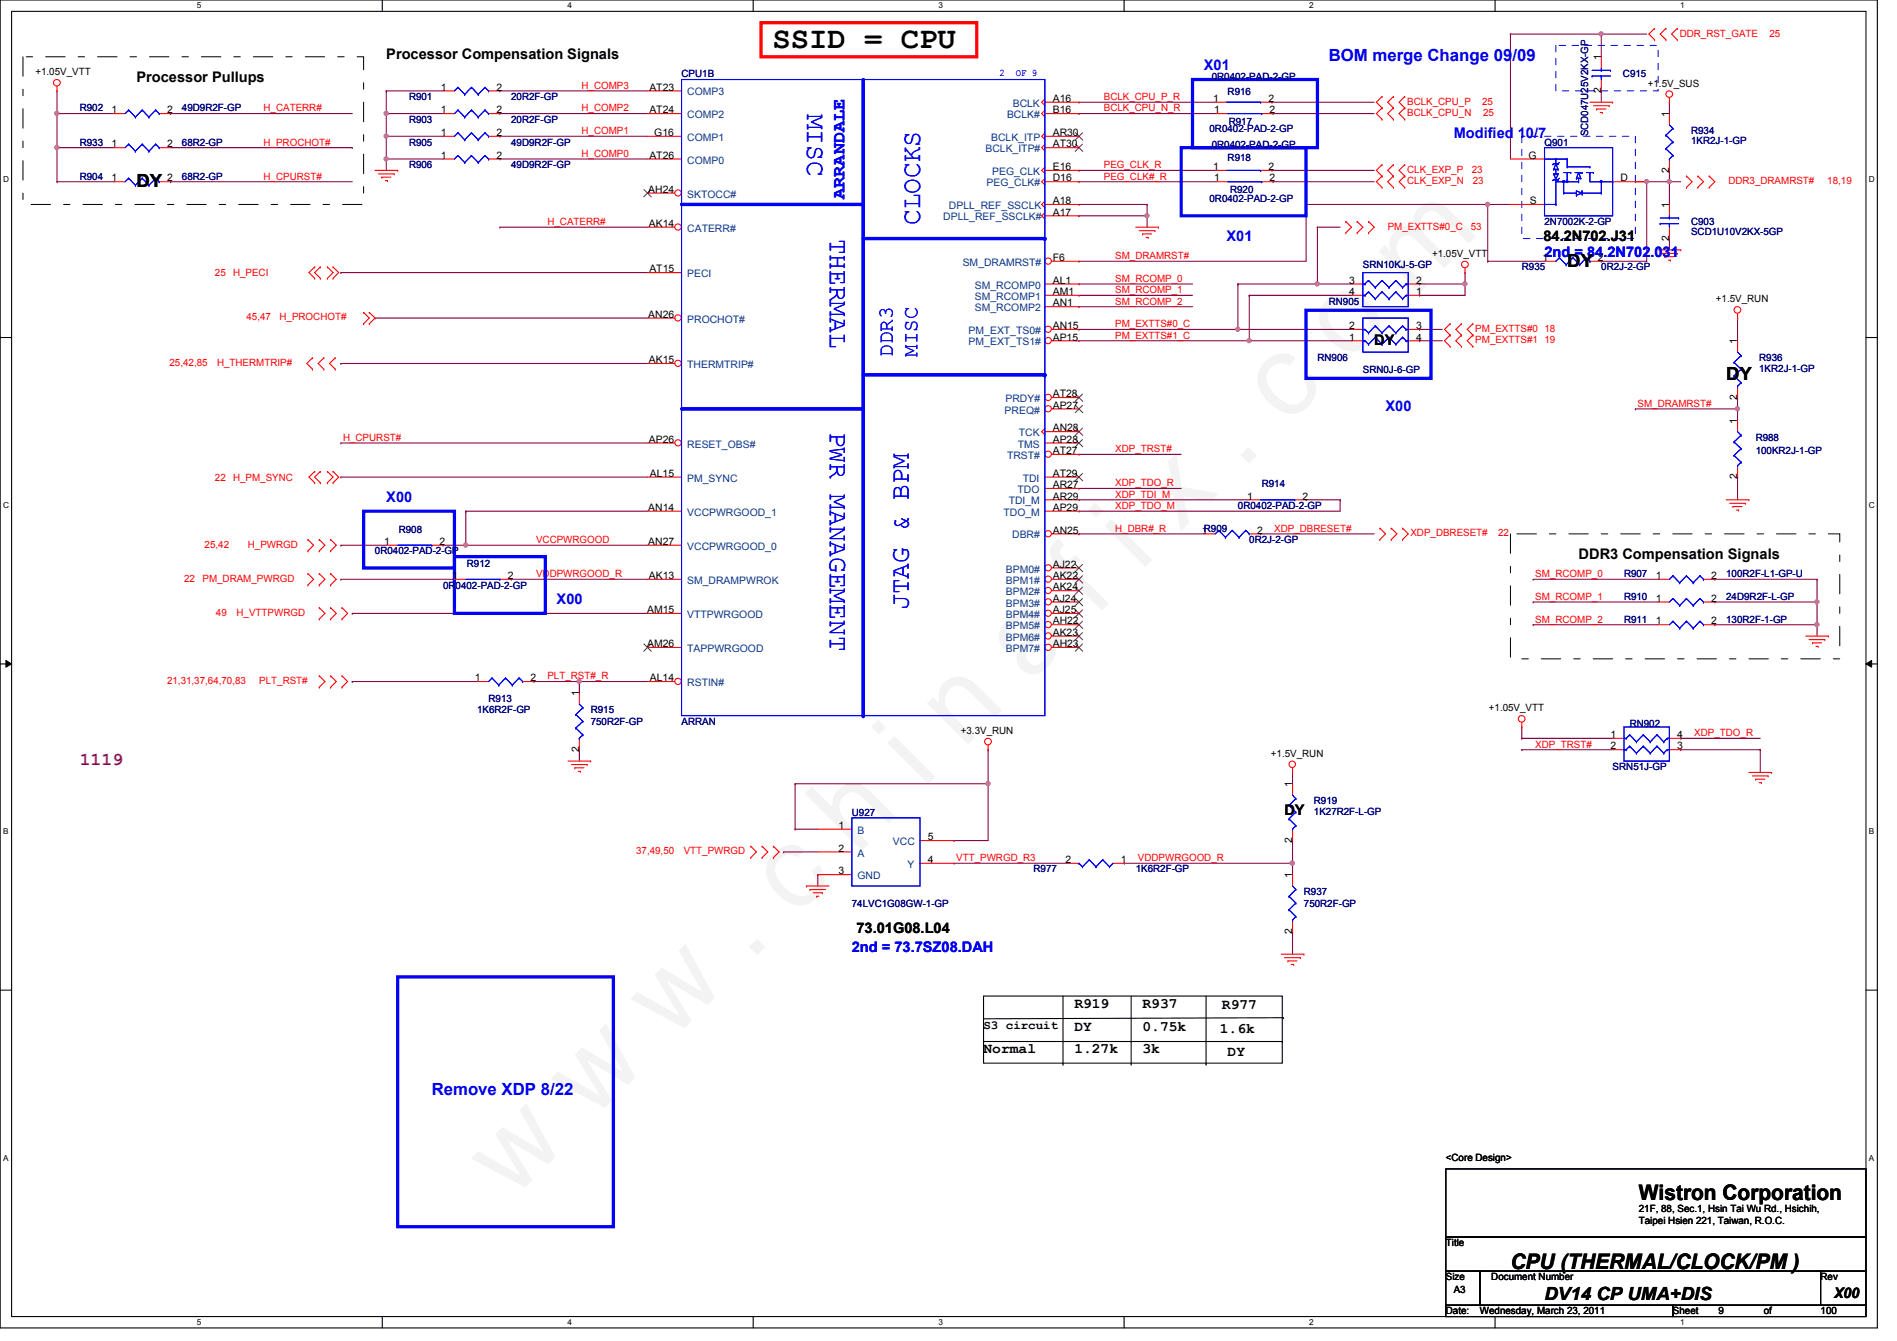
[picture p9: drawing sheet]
<svg xmlns="http://www.w3.org/2000/svg" width="297mm" height="210mm" viewBox="0 0 297 210" stroke-linecap="round" stroke-linejoin="round" font-family="sans-serif">
<path d="M0 0h294v207.9h-294zM1.8 1.8h290.4v204.3h-290.4z" fill="none" stroke="#000" stroke-width=".17"/>
<g fill="#fff">
<path d="M30.8 .2h.7v1.4h-.7z"/>
<path d="M30.8 206.2h.7v1.4h-.7z"/>
</g>
<path d="M59.9 0v1.8M59.9 206.1v1.8" fill="none" stroke="#000" stroke-width=".17"/>
<g fill="#fff">
<path d="M88.9 .2h.6v1.4h-.6z"/>
<path d="M88.9 206.2h.6v1.4h-.6z"/>
</g>
<path d="M117.9 0v1.8M117.9 206.1v1.8" fill="none" stroke="#000" stroke-width=".17"/>
<g fill="#fff">
<path d="M146.9 .2h.7v1.4h-.7z"/>
<path d="M146.9 206.2h.7v1.4h-.7z"/>
</g>
<path d="M176 0v1.8M176 206.1v1.8" fill="none" stroke="#000" stroke-width=".17"/>
<g fill="#fff">
<path d="M205 .2h.7v1.4h-.7z"/>
<path d="M205 206.2h.7v1.4h-.7z"/>
</g>
<path d="M234.1 0v1.8M234.1 206.1v1.8" fill="none" stroke="#000" stroke-width=".17"/>
<g fill="#fff">
<path d="M263.1 .2h.7v1.4h-.7z"/>
<path d="M263.1 206.2h.7v1.4h-.7z"/>
<path d="M.5 27.3h.9v1.4h-.9z"/>
<path d="M292.6 27.3h.9v1.4h-.9z"/>
<path d="M.5 78.4h.9v1.4h-.9z"/>
<path d="M292.6 78.4h.9v1.4h-.9z"/>
</g>
<path d="M0 52.8h1.8M292.2 52.8h1.8" fill="none" stroke="#000" stroke-width=".17"/>
<g fill="#fff">
<path d="M.5 129.5h.8v1.4h-.8z"/>
<path d="M292.6 129.5h.9v1.4h-.9z"/>
</g>
<path d="M0 103.9h1.8M292.2 103.9h1.8" fill="none" stroke="#000" stroke-width=".17"/>
<path d="M.9 103.4l.9 .5-.9 .5zM292.2 103.9l.9-.5v1z" fill="#000"/>
<path d="M.9 103.4l.9 .5-.9 .5zM292.2 103.9l.9-.5v1z" fill="none" stroke="#000" stroke-width=".16"/>
<g fill="#fff">
<path d="M.5 180.5h.8v1.4h-.8z"/>
<path d="M292.6 180.5h.9v1.4h-.9z"/>
</g>
<path d="M0 155h1.8M292.2 155h1.8" fill="none" stroke="#000" stroke-width=".17"/>
<g fill="none" stroke="#800040" stroke-width=".17">
<path d="M60.5 14.2h.1M60.5 17.8h.1M60.5 17.8h8.9M60.5 14.2h8.9M60.5 14.2v7.1M78.3 14.2h.1M78.3 17.8h.1M78.3 17.8h23.1M78.3 14.2h23.1M168.9 16h.1M168.9 16h21.4M199.2 16h.1"/>
<path d="M199.2 16h16M199.3 17.8h.1M199.3 17.8h15.9M78.3 21.3h.1M78.3 21.3h23.1M53.4 56.9h.1M53.4 42.7h.1M53.4 56.9h48M53.4 42.7h48M53.4 74.7h.1M53.4 74.7h48M53.4 90.7h.1"/>
<path d="M53.4 90.7h17.8M72.9 80h28.5"/>
</g>
<circle cx="60.5" cy="17.8" r=".32" fill="#f0f"/>
<circle cx="60.5" cy="17.8" r=".32" fill="none" stroke="#f0f" stroke-width=".17"/>
<path d="M60.5 21.3h.1M60.5 24.9h.1M60.5 21.3h8.9M60.5 24.9v1.8M60.5 24.9h8.9" fill="none" stroke="#800040" stroke-width=".17"/>
<circle cx="60.5" cy="24.9" r=".32" fill="#f0f"/>
<circle cx="60.5" cy="24.9" r=".32" fill="none" stroke="#f0f" stroke-width=".17"/>
<path d="M60.5 21.3h.1M60.5 21.3v3.6" fill="none" stroke="#800040" stroke-width=".17"/>
<circle cx="60.5" cy="21.3" r=".32" fill="#f0f"/>
<circle cx="60.5" cy="21.3" r=".32" fill="none" stroke="#f0f" stroke-width=".17"/>
<path d="M8.9 14.2h.1M8.9 14.2v3.6" fill="none" stroke="#800040" stroke-width=".17"/>
<circle cx="8.9" cy="17.8" r=".32" fill="#f0f"/>
<circle cx="8.9" cy="17.8" r=".32" fill="none" stroke="#f0f" stroke-width=".17"/>
<path d="M8.9 17.8h.1M8.9 17.8h8.9M26.7 17.8h.1M26.7 17.8h28.5M8.9 23.1h.1M8.9 23.1v5.3" fill="none" stroke="#800040" stroke-width=".17"/>
<circle cx="8.9" cy="23.1" r=".32" fill="#f0f"/>
<circle cx="8.9" cy="23.1" r=".32" fill="none" stroke="#f0f" stroke-width=".17"/>
<g fill="none" stroke="#800040" stroke-width=".17">
<path d="M8.9 28.4h.1M8.9 28.4h8.9M26.7 28.4h.1M26.7 28.4h28.5M168.9 40.9h35.6M55.2 96h.1M55.2 96h46.2M268.5 90.7h.1M268.5 94.2h.1M268.5 97.8h.1M268.5 90.7h16M268.5 97.8h16"/>
<path d="M284.5 90.7h.1M284.5 97.8h.1M284.5 90.7v3.5h-16M284.5 97.8v1.8M55.2 106.7h.1M55.2 106.7h19.5"/>
</g>
<circle cx="284.5" cy="97.8" r=".32" fill="#f0f"/>
<circle cx="284.5" cy="97.8" r=".32" fill="none" stroke="#f0f" stroke-width=".17"/>
<path d="M240.1 97.8h.1M240.1 94.2h.1M240.1 90.7h.1M240.1 97.8h19.5M240.1 94.2h19.5M240.1 90.7h19.5M284.5 94.2h.1M284.5 94.2v3.6" fill="none" stroke="#800040" stroke-width=".17"/>
<circle cx="284.5" cy="94.2" r=".32" fill="#f0f"/>
<circle cx="284.5" cy="94.2" r=".32" fill="none" stroke="#f0f" stroke-width=".17"/>
<g fill="none" stroke="#800040" stroke-width=".17">
<path d="M8.9 17.8h.1M8.9 17.8v5.3M8.9 23.1h.1M8.9 23.1h8.9M26.7 23.1h28.5M55.2 23.1h.1M261.4 28.4h.1M261.4 28.4h1.8M53.4 69.3h.1M53.4 69.3h48M53.4 85.3h.1M53.4 85.3h7.1"/>
<path d="M72.9 85.3h28.5M168.9 80h40.9"/>
</g>
<circle cx="261.4" cy="28.4" r=".32" fill="#f0f"/>
<circle cx="261.4" cy="28.4" r=".32" fill="none" stroke="#f0f" stroke-width=".17"/>
<path d="M236.5 5.3h.1M236.5 5.3v19.6M250.7 5.3h.1M250.7 5.3h7.1M261.4 16h.1M261.4 16v1.8M204.5 32h28.5M256.1 28.4h.1M256.1 28.4h1.7M233 40.9h8.8M250.7 40.9h.1M250.7 40.9h7.1" fill="none" stroke="#800040" stroke-width=".17"/>
<circle cx="250.7" cy="5.3" r=".32" fill="#f0f"/>
<circle cx="250.7" cy="5.3" r=".32" fill="none" stroke="#f0f" stroke-width=".17"/>
<path d="M250.7 5.3h.1M250.7 14.2h.1M250.7 5.3v3.6M250.7 14.2v1.8M257.8 28.4h.1M257.8 28.4v12.5M58.7 49.8h.1M58.7 49.8h42.7M256.1 64h.1M256.1 64h16" fill="none" stroke="#800040" stroke-width=".17"/>
<circle cx="257.8" cy="28.4" r=".32" fill="#f0f"/>
<circle cx="257.8" cy="28.4" r=".32" fill="none" stroke="#f0f" stroke-width=".17"/>
<path d="M236.5 5.3h.1M236.5 5.3h14.2M272.1 64h.1M272.1 64v1.8" fill="none" stroke="#800040" stroke-width=".17"/>
<circle cx="272" cy="64" r=".32" fill="#f0f"/>
<circle cx="272" cy="64" r=".32" fill="none" stroke="#f0f" stroke-width=".17"/>
<g fill="none" stroke="#800040" stroke-width=".17">
<path d="M168.9 17.8h.1M168.9 17.8h21.6M257.8 28.4h.1M257.8 28.4h3.6M261.4 37.3h.1M261.4 26.7h.1M261.4 28.4h.1M261.4 26.7v5.3M261.4 37.3v1.8M272.1 49.8h.1M272.1 49.8v3.5M272.1 74.7h.1"/>
<path d="M272.1 62.2h.1M272.1 62.2v1.8M272.1 74.7v3.5M238.3 115.6h.1M238.3 113.8h.1M238.3 117.3h.1M238.3 115.6h14.2M238.3 113.8v1.8M238.3 117.3h14.2M263.2 115.6h.1M263.2 117.3h.1M263.2 115.6h12.4"/>
<path d="M263.2 117.3h12.4M275.6 117.3h.1M275.6 117.3v3.6M124.5 122.7h30.2"/>
</g>
<g fill="none" stroke="#f00" stroke-width=".17">
<path d="M8.9 14.2h.1M8.9 13.5v.7M17.8 17.8h1.8M24.9 17.8h1.8M69.4 17.8h1.8M69.4 14.2h1.8M76.5 17.8h1.8M76.5 14.2h1.8M190.3 16h1.8M190.5 17.8h1.7M197.4 16h1.8M197.6 17.8h1.7"/>
<path d="M216.4 15.1h.1M216.4 16.9h.1M216.4 18.7h.1M216.4 16.9l-.9 .9 .9 .9M216.4 15.1l-.9 .9 .9 .9M218.2 16.9h.1M218.2 15.1h.1M218.2 18.7h.1M218.2 15.1l-.9 .9 .9 .9M218.2 16.9l-.9 .9 .9 .9M220 15.1h.1M220 16.9h.1"/>
<path d="M220 18.7h.1M220 16.9l-.9 .9 .9 .9M220 15.1l-.9 .9 .9 .9M249 16h3.5M249.5 16.6h2.5M250 17.1h.1M250 17.1h1.5M250.6 17.6h.3M250.7 8.9v1.8M250.7 12.4v1.8M250.9 17.6h.1M252 16.6h.1"/>
<path d="M252.5 16h.1M259.1 4.4h.1M259.1 6.2h.1M259.1 4.4l-.9 .9 .9 .9M260.9 6.2h.1M260.9 4.4h.1M260.9 4.4l-.9 .9 .9 .9M261.4 16h.1M261.4 15.3v.7M261.4 17.8v1.8M262.6 4.4h.1M262.6 6.2h.1"/>
<path d="M262.6 4.4l-.9 .9 .9 .9M17.8 23.1h1.8M17.8 28.4h1.8M24.9 23.1h1.8M24.9 28.4h1.8M58.7 26.7h3.6M59.3 27.2h2.4M59.8 27.7h.1M59.8 27.7h1.4M60.3 28.3h.4M60.7 28.3h.1M61.7 27.2h.1"/>
<path d="M62.3 26.7h.1M236.5 24.9h5.3M236.5 32h5.3M252.5 28.4h5.3M259.6 39.1h3.6M260.2 39.7h2.4M261.4 24.9v1.8M262.6 39.7h.1M263.2 39.1h.1M264.1 29.3h.1M264.1 27.6h.1M264.1 27.6l.9 .8-.9 .9"/>
<path d="M265.8 27.6h.1M265.8 29.3h.1M265.8 27.6l.9 .8-.9 .9M267.6 29.3h.1M267.6 27.6h.1M267.6 27.6l.9 .8-.9 .9M48.9 57.8h.1M48.9 56h.1M48.9 56l-.9 .9 .9 .9M49.3 43.6h.1M49.3 41.8h.1M49.3 41.8l-.9 .9 .9 .9"/>
<path d="M50.2 41.8h.1M50.2 43.6h.1M50.2 41.8l-.9 .9 .9 .9M50.7 56h.1M50.7 57.8h.1M50.7 56l-.9 .9 .9 .9M51.3 43.6h.1M51.3 41.8h.1M51.3 41.8l.9 .9-.9 .9M52.2 43.6h.1M52.2 41.8h.1M52.2 41.8l.8 .9-.8 .9"/>
<path d="M52.5 57.8h.1M52.5 56h.1M52.5 56l-.9 .9 .9 .9M56.9 48.9h.1M56.9 50.7h.1M56.9 48.9l.9 .9-.9 .9M57.8 50.7h.1M57.8 48.9h.1M57.8 48.9l.9 .9-.9 .9M260.7 40.2h.1M260.7 40.2h1.4M261.2 40.7h.4"/>
<path d="M261.6 40.7h.1M272.1 49.8h.1M272.1 49.1v.7M49.3 75.6h.1M49.3 73.8h.1M49.3 73.8l-.9 .9 .9 .9M50.2 73.8h.1M50.2 75.6h.1M50.2 73.8l-.9 .9 .9 .9M51.3 75.6h.1M51.3 73.8h.1M51.3 73.8l.9 .9-.9 .9"/>
<path d="M52.2 75.6h.1M52.2 73.8h.1M52.2 73.8l.8 .9-.8 .9M270.3 78.2h3.6M270.8 78.8h2.5M271.4 79.3h.1M271.4 79.3h1.4M271.9 79.8h.3M272.2 79.8h.1M273.3 78.8h.1M273.9 78.2h.1M48.2 91.6h.1"/>
<path d="M48.2 89.8h.1M48.2 86.2h.1M48.2 84.5h.1M48.2 89.8l.9 .9-.9 .9M48.2 84.5l.9 .8-.9 .9M50 89.8h.1M50 91.6h.1M50 84.5h.1M50 86.2h.1M50 96.9h.1M50 95.1h.1M50 89.8l.9 .9-.9 .9"/>
<path d="M50 84.5l.9 .8-.9 .9M50 95.1l.9 .9-.9 .9M51.8 91.6h.1M51.8 89.8h.1M51.8 86.2h.1M51.8 84.5h.1M51.8 95.1h.1M51.8 96.9h.1M51.8 89.8l.9 .9-.9 .9M51.8 84.5l.9 .8-.9 .9M51.8 95.1l.9 .9-.9 .9M53.5 96.9h.1"/>
<path d="M53.5 95.1h.1M53.5 95.1l.9 .9-.9 .9M60.5 85.3h1.8M259.6 94.2h1.8M259.6 97.8h1.8M259.6 90.7h1.8M266.7 94.2h1.8M266.7 97.8h1.8M266.7 90.7h1.8M282.7 99.6h3.6M286.3 99.6h.1M50 107.6h.1"/>
<path d="M50 105.8h.1M50 105.8l.9 .9-.9 .9M51.8 105.8h.1M51.8 107.6h.1M51.8 105.8l.9 .9-.9 .9M53.5 107.6h.1M53.5 105.8h.1M53.5 105.8l.9 .9-.9 .9M238.3 113.8h.1M238.3 113.1v.7M252.5 115.6h1.8M252.5 117.3h1.8"/>
<path d="M261.4 115.6h1.8M261.4 117.3h1.8M283.3 100.1h2.4M283.8 100.6h.1M283.8 100.6h1.4M284.3 101.2h.4M284.7 101.2h.1M285.7 100.1h.1M273.9 120.9h3.5M274.4 121.5h2.5M274.9 122h.1M274.9 122h1.4"/>
<path d="M275.5 122.5h.3M275.8 122.5h.1M276.9 121.5h.1M277.4 120.9h.1"/>
<circle cx="8.9" cy="12.9" r=".52"/>
<circle cx="261.4" cy="14.7" r=".52"/>
<circle cx="272.1" cy="48.5" r=".52"/>
<circle cx="238.3" cy="112.5" r=".52"/>
</g>
<path d="M154 155.9h46.8v10.5h-46.8zM201 159.3l-47 .2M154 163h46.8M226.4 183h65.8v10.6h-65.8zM226.4 193.6h65.8v5.4h-65.8zM226.4 199h5.3v5.3h-5.3zM231.7 199h53.4v5.3h-53.4zM285.1 199h7.1v5.3h-7.1zM226.4 204.3h35.6v1.8h-35.6zM262 204.3h30.2v1.8h-30.2z" fill="none" stroke="#000" stroke-width=".17"/>
<path d="M3.6 8.9h53.3v23.1h-53.3zM236.5 83.6h51.6v19.5h-51.6z" fill="none" stroke="#000" stroke-width=".16" stroke-dasharray="3 2 1 2"/>
<path d="M119.2 3.6h33.7v5.3h-33.7z" fill="none" stroke="#f00" stroke-width=".51"/>
<path d="M186.7 12.4h19.6v10.7h-19.6zM185 23.1h19.5v10.7h-19.5zM56.9 80h14.3v8.9h-14.3zM62.3 152.9h33.8v39.1h-33.8z" fill="none" stroke="#00f" stroke-width=".51"/>
<path d="M243.6 7.1h16v7.1h-16zM238.3 21.3h17.8v16h-17.8z" fill="none" stroke="#00f" stroke-width=".16" stroke-dasharray="1 1 1 1 1 1 1 1"/>
<g fill="none" stroke="#00f" stroke-width=".17">
<path d="M20.1 17.2h.1M20.1 17.2l-.5 .6M20.1 17.2l1.1 1.1M21.2 18.3h.1M22.3 17.2h.1M22.3 17.2l-1.1 1.1M22.3 17.2l1 1.1M23.3 18.3h.1M24.4 17.2h.1M24.4 17.2l-1.1 1.1M24.4 17.2l.5 .6M24.9 17.8h.1"/>
<path d="M71.7 17.2h.1M71.7 13.7h.1M71.7 17.2l-.5 .6M71.7 17.2l1.1 1.1M71.7 13.7l-.5 .5M71.7 13.7l1.1 1.1M72.8 18.3h.1M72.8 14.8h.1M73.8 17.2h.1M73.8 13.7h.1M73.8 17.2l-1 1.1M73.8 17.2l1.1 1.1"/>
<path d="M73.8 13.7l-1 1.1M73.8 13.7l1.1 1.1M74.9 18.3h.1M74.9 14.8h.1M75.9 17.2h.1M75.9 13.7h.1M75.9 17.2l-1 1.1M75.9 17.2l.6 .6M75.9 13.7l-1 1.1M75.9 13.7l.6 .5M76.5 17.8h.1M76.5 14.2h.1"/>
<path d="M192.1 16h5.3M192.2 17.8h5.4M197.4 16h.1M197.6 17.8h.1M249.3 11.9h.1M249.3 11h2.9M249.3 11.9h2.9M250.7 11h.1M250.7 11.9h.1M250.7 10.7v.3M250.7 11.9v.5M252.2 11h.1"/>
<path d="M261.4 19.6l.6 .5M20.1 22.6h.1M20.1 27.9h.1M20.1 22.6l-.5 .5M20.1 22.6l1.1 1.1M20.1 27.9l-.5 .5M20.1 27.9l1.1 1.1M21.2 23.7h.1M21.2 29h.1M22.3 22.6h.1M22.3 27.9h.1M22.3 22.6l-1.1 1.1"/>
<path d="M22.3 22.6l1 1.1M22.3 27.9l-1.1 1.1M22.3 27.9l1 1.1M23.3 23.7h.1M23.3 29h.1M24.4 22.6h.1M24.4 27.9h.1M24.4 22.6l-1.1 1.1M24.4 22.6l.5 .5M24.4 27.9l-1.1 1.1M24.4 27.9l.5 .5M24.9 23.1h.1"/>
<path d="M24.9 28.4h.1M241.8 32h.1M241.8 24.9h3.6M241.8 32h1.8M243.3 25.6h.1M243.3 26.5h.1M243.3 27.2h.1M243.3 28.1h.1M243.3 25.6h.7M243.3 25.6l-.2 .2M243.3 26.5h.7M243.3 27.2l.3 .9"/>
<path d="M243.3 27.2h.7M243.3 28.1l-.2 .2M243.3 28.1h.7M243.6 24.9h.1M243.6 25.6h.1M243.6 28.1h.1M243.6 27.2h.1M243.6 32h.1M243.6 24.9v.7M243.6 26.5v.7M243.6 28.1v3.9M243.6 25.6l-.3 .9"/>
<path d="M243.6 25.6l.4 .9M243.6 28.4h3.6M244 25.6h.1M244 26.5h.1M244 27.2h.1M244 28.1h.1M244 27.2l-.4 .9M244.2 25.4l-.2 .2M244.2 27.9l-.2 .2M245.4 24.9h.1M245.4 26.1h.1M245.4 24.9v1.2"/>
<path d="M245.4 26.1h3.6M247.2 28.4h.1M249 26.1h.1M260.9 21.2h.1M260.9 23.3h.1M260.9 21.2l1.1 1M260.9 23.3l1.1 1M261.4 24.9h.1M262 20.1h.1M262 22.2h.1M262 24.3h.1M262 20.1l-1.1 1.1"/>
<path d="M262 22.2l-1.1 1.1M262 24.3l-.6 .6M62.3 85.3h5.3M262 93.7h.1M262 97.2h.1M262 90.1h.1M262 93.7l-.6 .5M262 93.7l1 1.1M262 97.2l-.6 .6M262 97.2l1 1.1M262 90.1l-.6 .6M262 90.1l1 1.1"/>
<path d="M263 94.8h.1M263 98.3h.1M263 91.2h.1M264.1 93.7h.1M264.1 97.2h.1M264.1 90.1h.1M264.1 93.7l-1.1 1.1M264.1 93.7l1 1.1M264.1 97.2l-1.1 1.1M264.1 97.2l1 1.1M264.1 90.1l-1.1 1.1M264.1 90.1l1 1.1"/>
<path d="M265.1 94.8h.1M265.1 98.3h.1M265.1 91.2h.1M266.2 93.7h.1M266.2 97.2h.1M266.2 90.1h.1M266.2 93.7l-1.1 1.1M266.2 93.7l.5 .5M266.2 97.2l-1.1 1.1M266.2 97.2l.5 .6M266.2 90.1l-1.1 1.1M266.2 90.1l.5 .6"/>
<path d="M266.7 94.2h.1M266.7 97.8h.1M266.7 90.7h.1M254.3 113.8h7.1v5.3h-7.1zM254.3 117.3h.1M254.3 115.6h.3M254.3 117.3h.3M254.6 115.6h.1M254.6 117.3h.1M255.2 115h.1M255.2 116.8h.1M255.2 115l-.6 .6"/>
<path d="M255.2 115l1 1.1M255.2 116.8l1 1.1M255.2 116.8l-.6 .5M256.2 116.1h.1M256.2 117.9h.1M257.3 115h.1M257.3 116.8h.1M257.3 115l-1.1 1.1M257.3 115l1.1 1.1M257.3 116.8l1.1 1.1M257.3 116.8l-1.1 1.1M258.4 116.1h.1"/>
<path d="M258.4 117.9h.1M259.5 115h.1M259.5 116.8h.1M259.5 115l-1.1 1.1M259.5 115l1 1.1M259.5 116.8l1 1.1M259.5 116.8l-1.1 1.1M260.5 116.1h.1M260.5 117.9h.1M261.1 115.6h.1M261.1 117.3h.1M261.1 115.6h.3"/>
<path d="M261.1 115.6l-.6 .5M261.1 117.3h.3M261.1 117.3l-.6 .6M261.4 115.6h.1"/>
</g>
<path d="M245.3 28.3h.2v.2h-.2z" fill-rule="evenodd" fill="#00f"/>
<path d="M244.9 27h1.1M245.3 28.3h.2v.2h-.2zM245.4 27h.1M245.4 27v1.4M246 27h.1" fill="none" stroke="#00f" stroke-width=".17"/>
<path d="M244.7 28.3h.3v.2h-.3z" fill-rule="evenodd" fill="#00f"/>
<g fill="none" stroke="#00f" stroke-width=".17">
<path d="M244.7 28.3h.3v.2h-.3zM244.9 30.2h.1M244.9 28.6v1.6M244.9 30.2h1.9M246.6 27h1.1M246.8 27.9h.1M246.8 30.2h.1M246.8 30.6h.1M246.8 29.9h.1M246.8 29.9v.7M246.8 29.9l.9 .3M247.2 27.9h.1"/>
<path d="M247.2 27h.1M247.2 27.9v.5M247.2 27l.3 .9M247.2 27l-.4 .9M247.5 27h.1M247.7 27h.1M247.7 30.2h.1M247.7 29.9h.1M247.7 30.2h3M247.7 30.2l-.9 .4M247.7 29.9v.7M248.4 27h1.1"/>
<path d="M249 27h.1M249 27v1.4h3.5M249.5 27h.1M250.7 30.2h.1M250.7 28.4h.1M250.7 28.4v1.8M252.5 28.4h.1"/>
</g>
<path d="M250.6 28.3h.2v.2h-.2z" fill-rule="evenodd" fill="#00f"/>
<g fill="none" stroke="#00f" stroke-width=".17">
<path d="M241.8 23.1h10.7v10.7h-10.7zM241.8 32h.1M241.8 24.9h3.6M241.8 32h1.8M243.3 25.6h.1M243.3 26.5h.1M243.3 27.2h.1M243.3 28.1h.1M243.3 25.6h.7M243.3 25.6l-.2 .2M243.3 26.5h.7M243.3 27.2l.3 .9"/>
<path d="M243.3 27.2h.7M243.3 28.1l-.2 .2M243.3 28.1h.7M243.6 24.9h.1M243.6 25.6h.1M243.6 28.1h.1M243.6 27.2h.1M243.6 32h.1M243.6 24.9v.7M243.6 26.5v.7M243.6 28.1v3.9M243.6 25.6l-.3 .9"/>
<path d="M243.6 25.6l.4 .9M243.6 28.4h3.6M244 25.6h.1M244 26.5h.1M244 27.2h.1M244 28.1h.1M244 27.2l-.4 .9M244.2 25.4l-.2 .2M244.2 27.9l-.2 .2M245.4 24.9h.1M245.4 26.1h.1M245.4 24.9v1.2"/>
<path d="M245.4 26.1h3.6M246.8 27.9h.7M247.2 28.4h.1M247.5 27.9h.1M249 26.1h.1M250.6 28.3h.2v.2h-.2z"/>
</g>
<path d="M245.3 28.3h.2v.2h-.2z" fill-rule="evenodd" fill="#00f"/>
<path d="M244.9 27h1.1M245.3 28.3h.2v.2h-.2zM245.4 27h.1M245.4 27v1.4M246 27h.1" fill="none" stroke="#00f" stroke-width=".17"/>
<path d="M244.7 28.3h.3v.2h-.3z" fill-rule="evenodd" fill="#00f"/>
<g fill="none" stroke="#00f" stroke-width=".17">
<path d="M244.7 28.3h.3v.2h-.3zM244.9 30.2h.1M244.9 28.6v1.6M244.9 30.2h1.9M246.6 27h1.1M246.8 27.9h.1M246.8 30.2h.1M246.8 30.6h.1M246.8 29.9h.1M246.8 29.9v.7M246.8 29.9l.9 .3M247.2 27.9h.1"/>
<path d="M247.2 27h.1M247.2 27.9v.5M247.2 27l.3 .9M247.2 27l-.4 .9M247.5 27h.1M247.7 27h.1M247.7 30.2h.1M247.7 29.9h.1M247.7 30.2h3M247.7 30.2l-.9 .4M247.7 29.9v.7M248.4 27h1.1"/>
<path d="M249 27h.1M249 27v1.4h3.5M249.5 27h.1M250.7 30.2h.1M250.7 28.4h.1M250.7 28.4v1.8M252.5 28.4h.1"/>
</g>
<path d="M250.6 28.3h.2v.2h-.2z" fill-rule="evenodd" fill="#00f"/>
<g fill="none" stroke="#00f" stroke-width=".17">
<path d="M106.7 12.4h56.9v99.6h-56.9zM71.7 20.8h.1M71.7 20.8l-.5 .5M71.7 20.8l1.1 1.1M72.8 21.9h.1M73.8 20.8h.1M73.8 20.8l-1 1.1M73.8 20.8l1.1 1.1M74.9 21.9h.1M75.9 20.8h.1M75.9 20.8l-1 1.1M75.9 20.8l.6 .5"/>
<path d="M76.5 21.3h.1M241.8 23.1h10.7v10.7h-10.7zM246.8 27.9h.7M247.5 27.9h.1M250.6 28.3h.2v.2h-.2zM260 35h.1M260 34.1h2.8M260 35h2.8M261.4 34.1h.1M261.4 35h.1M261.4 33.8v.3M261.4 35v.6"/>
<path d="M262.8 34.1h.1M244.2 40.3h.1M244.2 40.3l-.6 .6M244.2 40.3l1 1.1M245.2 41.4h.1M246.3 40.3h.1M246.3 40.3l-1.1 1.1M246.3 40.3l1 1.1M247.3 41.4h.1M248.4 40.3h.1M248.4 40.3l-1.1 1.1M248.4 40.3l.6 .6"/>
<path d="M249 40.9h.1M271.5 56.7h.1M271.5 58.8h.1M271.5 56.7l1.1 1.1M271.5 58.8l1.1 1.1M272.1 55.1l.5 .6M272.6 55.7h.1M272.6 57.8h.1M272.6 59.9h.1M272.6 55.7l-1.1 1M272.6 57.8l-1.1 1M272.6 59.9l-.5 .6"/>
<path d="M271.5 69.2h.1M271.5 71.3h.1M271.5 69.2l1.1 1M271.5 71.3l1.1 1M272.1 60.5h.1M272.1 72.9h.1M272.1 67.6l.5 .5M272.6 68.1h.1M272.6 70.2h.1M272.6 72.3h.1M272.6 68.1l-1.1 1.1M272.6 70.2l-1.1 1.1"/>
<path d="M272.6 72.3l-.5 .6"/>
</g>
<g fill="none" stroke="#f00" stroke-width=".17">
<path d="M101.4 17.8h5.3M101.4 14.2h5.3M163.6 17.3l-.5 .5 .5 .5M163.6 17.8h5.3M163.6 15.5l-.5 .5 .5 .5M163.6 16h5.3M69.4 21.3h1.8M76.5 21.3h1.8M101.4 21.3h5.3M163.6 22.6l-.5 .5 .5 .5M163.6 23.1h5.3M163.6 20.8l-.5 .5 .5 .5"/>
<path d="M163.6 21.3h5.3M261.4 32v1.8M261.4 35.6v1.7M241.8 40.9h1.8M249 40.9h1.7M272.1 53.3v1.8M272.1 60.5v1.7M272.1 65.8v1.8M272.1 72.9v1.8"/>
</g>
<path d="M168.4 22.6l1.1 1.1M168.4 20.8l1.1 1.1M169.5 22.6l-1.1 1.1M169.5 20.8l-1.1 1.1" fill="none" stroke="#804000" stroke-width=".16"/>
<path d="M135.2 12.4v99.6M106.7 32h28.5M135.2 37.3h28.4M135.2 58.7h28.4M106.7 64h28.5" fill="none" stroke="#00f" stroke-width=".51"/>
<circle cx="60.5" cy="17.8" r=".32" fill="#f0f"/>
<circle cx="60.5" cy="17.8" r=".32" fill="none" stroke="#f0f" stroke-width=".17"/>
<circle cx="60.5" cy="24.9" r=".32" fill="#f0f"/>
<circle cx="60.5" cy="24.9" r=".32" fill="none" stroke="#f0f" stroke-width=".17"/>
<circle cx="60.5" cy="21.3" r=".32" fill="#f0f"/>
<circle cx="60.5" cy="21.3" r=".32" fill="none" stroke="#f0f" stroke-width=".17"/>
<circle cx="8.9" cy="17.8" r=".32" fill="#f0f"/>
<circle cx="8.9" cy="17.8" r=".32" fill="none" stroke="#f0f" stroke-width=".17"/>
<circle cx="8.9" cy="23.1" r=".32" fill="#f0f"/>
<circle cx="8.9" cy="23.1" r=".32" fill="none" stroke="#f0f" stroke-width=".17"/>
<circle cx="284.5" cy="97.8" r=".32" fill="#f0f"/>
<circle cx="284.5" cy="97.8" r=".32" fill="none" stroke="#f0f" stroke-width=".17"/>
<circle cx="284.5" cy="94.2" r=".32" fill="#f0f"/>
<circle cx="284.5" cy="94.2" r=".32" fill="none" stroke="#f0f" stroke-width=".17"/>
<circle cx="261.4" cy="28.4" r=".32" fill="#f0f"/>
<circle cx="261.4" cy="28.4" r=".32" fill="none" stroke="#f0f" stroke-width=".17"/>
<circle cx="250.7" cy="5.3" r=".32" fill="#f0f"/>
<circle cx="250.7" cy="5.3" r=".32" fill="none" stroke="#f0f" stroke-width=".17"/>
<circle cx="257.8" cy="28.4" r=".32" fill="#f0f"/>
<circle cx="257.8" cy="28.4" r=".32" fill="none" stroke="#f0f" stroke-width=".17"/>
<circle cx="272" cy="64" r=".32" fill="#f0f"/>
<circle cx="272" cy="64" r=".32" fill="none" stroke="#f0f" stroke-width=".17"/>
<text font-size="17.6" fill="#f0f" x="80.1" y="188" transform="rotate(-45 80.1 188)">w w w . c h i n a f i x . c o m</text>
<text font-size="4.8" x="120.9" y="7.6">SSID = CPU</text>
<g font-size="4.2" fill="#00f">
<text x="126.4" y="17.8" transform="rotate(90 126.4 17.8)">MISC</text>
<text x="144.1" y="35.2" transform="rotate(-90 144.1 35.2)">CLOCKS</text>
<text x="130" y="37.3" transform="rotate(90 130 37.3)">THERMAL</text>
<text x="130" y="67.6" transform="rotate(90 130 67.6)">PWR MANAGEMENT</text>
<text x="142.3" y="95.5" transform="rotate(-90 142.3 95.5)">JTAG &amp; BPM</text>
</g>
<g font-size="3.3" fill="#00f">
<text x="139.8" y="55.8" transform="rotate(-90 139.8 55.8)">DDR3</text>
<text x="143.7" y="55.8" transform="rotate(-90 143.7 55.8)">MISC</text>
</g>
<g font-size="3.3">
<text x="256.6" y="187.9">Wistron Corporation</text>
<text x="236.5" y="198.6">CPU (THERMAL/CLOCK/PM )</text>
</g>
<g font-size="2.8">
<text x="21.4" y="29.3">DY</text>
<text x="245.4" y="41.7">DY</text>
<text x="270.3" y="59.5">DY</text>
<text x="241.8" y="203.5">DV14 CP UMA+DIS</text>
</g>
<text font-size="2.8" fill="#00f" x="132.2" y="31.1" transform="rotate(-90 132.2 31.1)">ARRANDALE</text>
<text font-size="2.8" fill="#800080" x="12.5" y="119.7">1119</text>
<g font-size="2.6" fill="#00f">
<text x="208.1" y="9.5">BOM merge Change 09/09</text>
<text x="67.6" y="171.3">Remove XDP 8/22</text>
</g>
<g font-size="2.3">
<text x="60.5" y="9.2">Processor Compensation Signals</text>
<text x="21.4" y="12.8">Processor Pullups</text>
<text x="241.7" y="37.7">84.2N702.J31</text>
<text x="215.2" y="54">DY</text>
<text x="247.2" y="87.5">DDR3 Compensation Signals</text>
<text x="201.1" y="127.6">DY</text>
<text x="134.1" y="146">73.01G08.L04</text>
<text x="168.2" y="157.8">R919</text>
<text x="168.2" y="161.3">DY</text>
<text x="178.9" y="157.8">R937</text>
<text x="178.9" y="161.3">0.75k</text>
<text x="191" y="161.7">1.6k</text>
<text x="191.3" y="158">R977</text>
<text x="154" y="164.9">Normal</text>
<text x="168.2" y="164.9">1.27k</text>
<text x="178.9" y="164.9">3k</text>
<text x="192.2" y="165.3">DY</text>
<text x="287.2" y="203.2">X00</text>
</g>
<g font-size="2.3" fill="#00f">
<text x="188.5" y="11">X01</text>
<text x="227.6" y="21.7">Modified 10/7</text>
<text x="192.1" y="37.7">X01</text>
<text x="241.8" y="40.2">2nd = 84.2N702.031</text>
<text x="217" y="64.3">X00</text>
<text x="60.5" y="78.6">X00</text>
<text x="87.2" y="94.6">X00</text>
<text x="133.4" y="149">2nd = 73.7SZ08.DAH</text>
</g>
<text font-size="1.9" x="154" y="161.1">S3 circuit</text>
<g font-size="1.6" fill="#f00">
<text x="263" y="5.7">DDR_RST_GATE</text>
<text x="277.1" y="5.7">25</text>
<text x="41.3" y="17.4">H_CATERR#</text>
<text x="91.1" y="13.9">H_COMP3</text>
<text x="91.1" y="17.4">H_COMP2</text>
<text x="172.8" y="15.7">BCLK_CPU_P_R</text>
<text x="172.8" y="17.4">BCLK_CPU_N_R</text>
<text x="220.3" y="16.4">BCLK_CPU_P</text>
<text x="232.1" y="16.4">25</text>
<text x="41.3" y="22.8">H_PROCHOT#</text>
<text x="91.1" y="21">H_COMP1</text>
<text x="220.3" y="18.2">BCLK_CPU_N</text>
<text x="232.2" y="18.2">25</text>
<text x="41.3" y="28.1">H_CPURST#</text>
<text x="91.1" y="24.6">H_COMP0</text>
<text x="172.8" y="28.1">PEG_CLK#_R</text>
<text x="172.8" y="26.3">PEG_CLK_R</text>
<text x="220.3" y="28.8">CLK_EXP_N</text>
<text x="220.3" y="27.1">CLK_EXP_P</text>
<text x="230.5" y="27.1">23</text>
<text x="230.6" y="28.8">23</text>
<text x="270.6" y="28.8">DDR3_DRAMRST#</text>
<text x="286.1" y="28.8">18,19</text>
<text x="85.7" y="35.2">H_CATERR#</text>
<text x="217.3" y="35.9">PM_EXTTS#0_C</text>
<text x="230.3" y="35.9">53</text>
<text x="174.6" y="40.6">SM_DRAMRST#</text>
<text x="33.7" y="43.2">25</text>
<text x="36.5" y="43.2">H_PECI</text>
<text x="174.6" y="44.1">SM_RCOMP_0</text>
<text x="174.6" y="45.9">SM_RCOMP_1</text>
<text x="174.6" y="47.7">SM_RCOMP_2</text>
<text x="38.6" y="50.2">45,47</text>
<text x="43.8" y="50.2">H_PROCHOT#</text>
<text x="174.6" y="53">PM_EXTTS#1_C</text>
<text x="174.6" y="51.2">PM_EXTTS#0_C</text>
<text x="231" y="53.7">PM_EXTTS#1 19</text>
<text x="231" y="51.9">PM_EXTTS#0 18</text>
<text x="26.5" y="57.3">25,42,85</text>
<text x="34" y="57.3">H_THERMTRIP#</text>
<text x="256.4" y="63.7">SM_DRAMRST#</text>
<text x="53.7" y="69">H_CPURST#</text>
<text x="174.6" y="70.8">XDP_TRST#</text>
<text x="33.7" y="75.2">22</text>
<text x="36.5" y="75.2">H_PM_SYNC</text>
<text x="174.6" y="76.1">XDP_TDO_R</text>
<text x="174.6" y="77.9">XDP_TDI_M</text>
<text x="174.6" y="79.7">XDP_TDO_M</text>
<text x="174.6" y="83.2">H_DBR#_R</text>
<text x="199.5" y="83.2">XDP_DBRESET#</text>
<text x="220.8" y="83.9">XDP_DBRESET#</text>
<text x="234.6" y="83.9">22</text>
<text x="32" y="85.7">25,42</text>
<text x="38.8" y="85.7">H_PWRGD</text>
<text x="83.9" y="85">VCCPWRGOOD</text>
<text x="28.8" y="91.1">22</text>
<text x="31.7" y="91.1">PM_DRAM_PWRGD</text>
<text x="83.9" y="90.3">VDDPWRGOOD_R</text>
<text x="240.4" y="93.9">SM_RCOMP_1</text>
<text x="240.4" y="90.3">SM_RCOMP_0</text>
<text x="33.8" y="96.4">49</text>
<text x="37" y="96.4">H_VTTPWRGD</text>
<text x="240.4" y="97.5">SM_RCOMP_2</text>
<text x="26.2" y="107.1">21,31,37,64,70,83</text>
<text x="40.6" y="107.1">PLT_RST#</text>
<text x="85.7" y="106.3">PLT_RST#_R</text>
<text x="240.4" y="117">XDP_TRST#</text>
<text x="265.3" y="115.2">XDP_TDO_R</text>
<text x="99.6" y="133.7">37,49,50</text>
<text x="107.1" y="133.7">VTT_PWRGD</text>
<text x="149.7" y="134.8">VTT_PWRGD_R3</text>
<text x="178.2" y="134.8">VDDPWRGOOD_R</text>
</g>
<g font-size="1.6">
<text x="5.5" y="11.8">+1.05V_VTT</text>
<text x="250.7" y="9.4" transform="rotate(-90 250.7 9.4)">1</text>
<text x="17.5" y="17.7">1</text>
<text x="26.2" y="17.7">2</text>
<text x="69" y="17.7">1</text>
<text x="69" y="14.2">1</text>
<text x="77.7" y="17.7">2</text>
<text x="77.7" y="14.2">2</text>
<text x="101.7" y="14.2">AT23</text>
<text x="101.7" y="17.7">AT24</text>
<text x="164.8" y="17.7">B16</text>
<text x="164.8" y="16">A16</text>
<text x="189.9" y="16">1</text>
<text x="190.1" y="17.7">1</text>
<text x="198.6" y="16">2</text>
<text x="198.8" y="17.7">2</text>
<text x="250.7" y="14.6" transform="rotate(-90 250.7 14.6)">2</text>
<text x="258" y="13.5">+1.5V_SUS</text>
<text x="17.5" y="23.1">1</text>
<text x="26.2" y="23.1">2</text>
<text x="69" y="21.3">1</text>
<text x="77.7" y="21.3">2</text>
<text x="102.4" y="21.3">G16</text>
<text x="164.8" y="23.1">AT30</text>
<text x="164.8" y="21.3">AR30</text>
<text x="261.4" y="18.3" transform="rotate(-90 261.4 18.3)">1</text>
<text x="17.5" y="28.4">1</text>
<text x="26.2" y="28.4">2</text>
<text x="69" y="24.8">1</text>
<text x="77.7" y="24.8">2</text>
<text x="101.7" y="24.8">AT26</text>
<text x="164.8" y="28.4">D16</text>
<text x="164.8" y="26.6">E16</text>
<text x="189.9" y="26.6">1</text>
<text x="190.1" y="28.4">1</text>
<text x="198.6" y="26.6">2</text>
<text x="198.8" y="28.4">2</text>
<text x="239.3" y="24.8">G</text>
<text x="253.7" y="28.4">D</text>
<text x="261.4" y="27" transform="rotate(-90 261.4 27)">2</text>
<text x="101.5" y="30.2">AH24</text>
<text x="101.6" y="35.5">AK14</text>
<text x="164.8" y="33.7">A17</text>
<text x="164.8" y="32">A18</text>
<text x="239.6" y="32">S</text>
<text x="261.4" y="32.6" transform="rotate(-90 261.4 32.6)">1</text>
<text x="164.8" y="40.9">F6</text>
<text x="224.2" y="40.2">+1.05V_VTT</text>
<text x="241.5" y="40.9">1</text>
<text x="250.2" y="40.9">2</text>
<text x="261.4" y="37.7" transform="rotate(-90 261.4 37.7)">2</text>
<text x="101.7" y="42.6">AT15</text>
<text x="164.8" y="46.2">AM1</text>
<text x="164.8" y="48">AN1</text>
<text x="164.8" y="44.4">AL1</text>
<text x="211.3" y="44.4">3</text>
<text x="211.3" y="46.2">4</text>
<text x="221.7" y="46.2">1</text>
<text x="221.7" y="44.4">2</text>
<text x="268.7" y="47.3">+1.5V_RUN</text>
<text x="101.5" y="49.7">AN26</text>
<text x="164.8" y="51.5">AN15</text>
<text x="164.8" y="53.3">AP15</text>
<text x="211.3" y="53.3">1</text>
<text x="211.3" y="51.5">2</text>
<text x="221.7" y="51.5">3</text>
<text x="221.7" y="53.3">4</text>
<text x="272" y="53.9" transform="rotate(-90 272 53.9)">1</text>
<text x="101.6" y="56.9">AK15</text>
<text x="164.8" y="62.2">AT28</text>
<text x="164.8" y="64">AP27</text>
<text x="272" y="62.6" transform="rotate(-90 272 62.6)">2</text>
<text x="101.6" y="69.3">AP26</text>
<text x="164.8" y="67.5">AN28</text>
<text x="164.8" y="69.3">AP28</text>
<text x="164.8" y="71.1">AT27</text>
<text x="272" y="66.3" transform="rotate(-90 272 66.3)">1</text>
<text x="101.8" y="74.6">AL15</text>
<text x="164.8" y="74.6">AT29</text>
<text x="164.8" y="76.4">AR27</text>
<text x="272" y="75" transform="rotate(-90 272 75)">2</text>
<text x="101.5" y="80">AN14</text>
<text x="164.8" y="78.2">AR29</text>
<text x="164.8" y="80">AP29</text>
<text x="164.8" y="83.5">AN25</text>
<text x="188.2" y="83.5">1R909</text>
<text x="195.3" y="78.2">1</text>
<text x="196.8" y="83.5">2</text>
<text x="204" y="78.2">2</text>
<text x="60.2" y="85.3">1</text>
<text x="68.8" y="85.3">2</text>
<text x="101.5" y="85.3">AN27</text>
<text x="164.8" y="88.9">AJ22</text>
<text x="70.8" y="90.6">1</text>
<text x="79.5" y="90.6">2</text>
<text x="101.3" y="96">AM15</text>
<text x="101.6" y="90.6">AK13</text>
<text x="164.8" y="90.6">AK22</text>
<text x="164.8" y="92.4">AK24</text>
<text x="164.8" y="94.2">AJ24</text>
<text x="164.8" y="96">AJ25</text>
<text x="259.3" y="94.2">1</text>
<text x="259.3" y="90.6">1</text>
<text x="268" y="94.2">2</text>
<text x="268" y="90.6">2</text>
<text x="101.3" y="101.3">AM26</text>
<text x="164.8" y="97.7">AH22</text>
<text x="164.8" y="99.5">AK23</text>
<text x="164.8" y="101.3">AH23</text>
<text x="259.3" y="97.7">1</text>
<text x="268" y="97.7">2</text>
<text x="74.4" y="106.6">1</text>
<text x="83.1" y="106.6">2</text>
<text x="101.8" y="106.6">AL14</text>
<text x="90.7" y="109" transform="rotate(-90 90.7 109)">1</text>
<text x="233.1" y="111.3">+1.05V_VTT</text>
<text x="90.7" y="117.7" transform="rotate(-90 90.7 117.7)">2</text>
<text x="150.4" y="114.9">+3.3V_RUN</text>
<text x="199" y="118.4">+1.5V_RUN</text>
<text x="252.2" y="115.5">1</text>
<text x="252.2" y="117.3">2</text>
<text x="262.6" y="117.3">3</text>
<text x="262.6" y="115.5">4</text>
<text x="202.3" y="123.2" transform="rotate(-90 202.3 123.2)">1</text>
<text x="131.3" y="129.8">1</text>
<text x="145.3" y="131.5">5</text>
<text x="202.3" y="131.9" transform="rotate(-90 202.3 131.9)">2</text>
<text x="131.3" y="133.3">2</text>
<text x="131.3" y="136.9">3</text>
<text x="145.3" y="135.1">4</text>
<text x="166.8" y="135.1">2</text>
<text x="175.5" y="135.1">1</text>
<text x="202.3" y="137.5" transform="rotate(-90 202.3 137.5)">1</text>
<text x="202.3" y="146.1" transform="rotate(-90 202.3 146.1)">2</text>
<text x="226.4" y="181.7">&lt;Core Design&gt;</text>
<text x="256.6" y="189.7">21F, 88, Sec.1, Hsin Tai Wu Rd., Hsichih,</text>
<text x="256.6" y="191.6">Taipei Hsien 221, Taiwan, R.O.C.</text>
<text x="226.4" y="195.1">Title</text>
<text x="226.4" y="200.4">Size</text>
<text x="227.6" y="202.4">A3</text>
<text x="233.5" y="200.4">Document Number</text>
<text x="285.1" y="200.4">Rev</text>
<text x="226.4" y="205.7">Date:</text>
<text x="231.7" y="205.7">Wednesday, March 23, 2011</text>
<text x="262" y="205.7">Sheet</text>
<text x="269.1" y="205.7">9</text>
<text x="276.2" y="205.7">of</text>
<text x="285.1" y="205.7">100</text>
</g>
<g font-size="1.6" fill="#00f">
<text x="156.5" y="11.9">2</text>
<text x="159" y="11.9">OF 9</text>
</g>
<g font-size="1.6" fill="#000080">
<text x="12.5" y="17.4">R902</text>
<text x="28.5" y="17.4">49D9R2F-GP</text>
<text x="64" y="15.7">R901</text>
<text x="80" y="15.7">20R2F-GP</text>
<text x="106.7" y="12.1">CPU1B</text>
<text x="189.7" y="12.4">0R0402-PAD-2-GP</text>
<text x="192.2" y="14.9">R916</text>
<text x="254.1" y="12.1">C915</text>
<text x="12.5" y="22.8">R933</text>
<text x="28.5" y="22.8">68R2-GP</text>
<text x="64" y="19.2">R903</text>
<text x="64" y="22.8">R905</text>
<text x="80" y="19.2">20R2F-GP</text>
<text x="80" y="22.8">49D9R2F-GP</text>
<text x="189.4" y="20.7">0R0402-PAD-2-GP</text>
<text x="189.7" y="23.1">0R0402-PAD-2-GP</text>
<text x="192.4" y="19.6">R917</text>
<text x="241.8" y="22.8">Q901</text>
<text x="248.7" y="21.3" transform="rotate(-90 248.7 21.3)">SCD047U25V2KX-GP</text>
<text x="264.8" y="21">R934</text>
<text x="264.8" y="22.6">1KR2J-1-GP</text>
<text x="12.5" y="28.1">R904</text>
<text x="28.5" y="28.1">68R2-GP</text>
<text x="64" y="26.3">R906</text>
<text x="80" y="26.3">49D9R2F-GP</text>
<text x="192.2" y="25.3">R918</text>
<text x="189.4" y="31.7">0R0402-PAD-2-GP</text>
<text x="192.6" y="30.2">R920</text>
<text x="241.8" y="35.2">2N7002K-2-GP</text>
<text x="264.8" y="35.2">C903</text>
<text x="213.4" y="42">SRN10KJ-5-GP</text>
<text x="264.8" y="36.8">SCD1U10V2KX-5GP</text>
<text x="208.1" y="47.7">RN905</text>
<text x="238.3" y="42.3">R935</text>
<text x="250.7" y="42.3">0R2J-2-GP</text>
<text x="206.3" y="56.6">RN906</text>
<text x="213.4" y="58.3">SRN0J-6-GP</text>
<text x="275.5" y="56.6">R936</text>
<text x="275.5" y="58.2">1KR2J-1-GP</text>
<text x="274.9" y="69">R988</text>
<text x="274.9" y="71.1">100KR2J-1-GP</text>
<text x="197.6" y="76.3">R914</text>
<text x="62.4" y="83.4">R908</text>
<text x="193.8" y="79.7">0R0402-PAD-2-GP</text>
<text x="58.7" y="86.8">0R0402-PAD-2-GP</text>
<text x="73.1" y="88.7">R912</text>
<text x="195.6" y="85">0R2J-2-GP</text>
<text x="69.4" y="92.1">0R0402-PAD-2-GP</text>
<text x="254.3" y="93.9">R910</text>
<text x="254.3" y="90.3">R907</text>
<text x="270.3" y="93.9">24D9R2F-L-GP</text>
<text x="270.3" y="90.3">100R2F-L1-GP-U</text>
<text x="254.3" y="97.5">R911</text>
<text x="270.3" y="97.5">130R2F-1-GP</text>
<text x="74.7" y="111.7">1K6R2F-GP</text>
<text x="76.5" y="109.9">R913</text>
<text x="92.5" y="111.7">R915</text>
<text x="92.5" y="113.5">750R2F-GP</text>
<text x="106.7" y="113.5">ARRAN</text>
<text x="255.2" y="113.8">RN902</text>
<text x="205.7" y="125.9">R919</text>
<text x="252.5" y="120.6">SRN51J-GP</text>
<text x="133.4" y="127.7">U927</text>
<text x="205.7" y="127.5">1K27R2F-L-GP</text>
<text x="161.8" y="136.6">R977</text>
<text x="177.8" y="136.6">1K6R2F-GP</text>
<text x="133.4" y="141.9">74LVC1G08GW-1-GP</text>
<text x="204.2" y="140.1">R937</text>
<text x="204.2" y="141.9">750R2F-GP</text>
</g>
<g font-size="1.6" fill="#004080">
<text x="107.6" y="14.9">COMP3</text>
<text x="158.6" y="16.7">BCLK</text>
<text x="107.6" y="18.5">COMP2</text>
<text x="107.6" y="22.1">COMP1</text>
<text x="154.3" y="23.8">BCLK_ITP#</text>
<text x="155.2" y="22.1">BCLK_ITP</text>
<text x="157.7" y="18.5">BCLK#</text>
<text x="107.6" y="25.6">COMP0</text>
<text x="154.5" y="29.2">PEG_CLK#</text>
<text x="155.4" y="27.4">PEG_CLK</text>
<text x="107.6" y="30.9">SKTOCC#</text>
<text x="147.7" y="34.5">DPLL_REF_SSCLK#</text>
<text x="148.6" y="32.7">DPLL_REF_SSCLK</text>
<text x="107.6" y="36.3">CATERR#</text>
<text x="150.7" y="41.6">SM_DRAMRST#</text>
<text x="107.6" y="43.4">PECI</text>
<text x="152.7" y="46.9">SM_RCOMP1</text>
<text x="152.7" y="45.2">SM_RCOMP0</text>
<text x="107.6" y="50.5">PROCHOT#</text>
<text x="151.7" y="52.3">PM_EXT_TS0#</text>
<text x="152.7" y="48.7">SM_RCOMP2</text>
<text x="107.6" y="57.6">THERMTRIP#</text>
<text x="151.7" y="54.1">PM_EXT_TS1#</text>
<text x="157.3" y="64.7">PREQ#</text>
<text x="157.4" y="62.9">PRDY#</text>
<text x="107.6" y="70.1">RESET_OBS#</text>
<text x="157.7" y="71.8">TRST#</text>
<text x="159.4" y="70.1">TMS</text>
<text x="159.6" y="68.3">TCK</text>
<text x="107.6" y="75.4">PM_SYNC</text>
<text x="159.3" y="77.2">TDO</text>
<text x="160.1" y="75.4">TDI</text>
<text x="107.6" y="80.7">VCCPWRGOOD_1</text>
<text x="157.1" y="80.7">TDO_M</text>
<text x="157.9" y="79">TDI_M</text>
<text x="107.6" y="86.1">VCCPWRGOOD_0</text>
<text x="157.5" y="89.6">BPM0#</text>
<text x="158.5" y="84.3">DBR#</text>
<text x="107.6" y="91.4">SM_DRAMPWROK</text>
<text x="157.5" y="91.4">BPM1#</text>
<text x="157.5" y="93.2">BPM2#</text>
<text x="157.5" y="95">BPM3#</text>
<text x="107.6" y="96.7">VTTPWRGOOD</text>
<text x="157.5" y="96.7">BPM4#</text>
<text x="157.5" y="98.5">BPM5#</text>
<text x="157.5" y="100.3">BPM6#</text>
<text x="107.6" y="107.4">RSTIN#</text>
<text x="107.6" y="102.1">TAPPWRGOOD</text>
<text x="157.5" y="102.1">BPM7#</text>
<text x="134.3" y="130.5">B</text>
<text x="134.3" y="134.1">A</text>
<text x="134.3" y="137.6">GND</text>
<text x="139.8" y="132.3">VCC</text>
<text x="142.1" y="135.8">Y</text>
</g>
<g font-size="1.3">
<text x="30.8" y="1.3">5</text>
<text x="88.9" y="1.3">4</text>
<text x="146.9" y="1.3">3</text>
<text x="205" y="1.3">2</text>
<text x="263.1" y="1.3">1</text>
<text x=".5" y="28.4">D</text>
<text x="292.6" y="28.4">D</text>
<text x=".5" y="79.5">C</text>
<text x="292.6" y="79.5">C</text>
<text x=".5" y="130.6">B</text>
<text x="292.6" y="130.6">B</text>
<text x=".5" y="181.7">A</text>
<text x="292.6" y="181.7">A</text>
<text x="30.8" y="207.4">5</text>
<text x="88.9" y="207.4">4</text>
<text x="146.9" y="207.4">3</text>
<text x="205" y="207.4">2</text>
<text x="263.1" y="207.4">1</text>
</g>
</svg>
